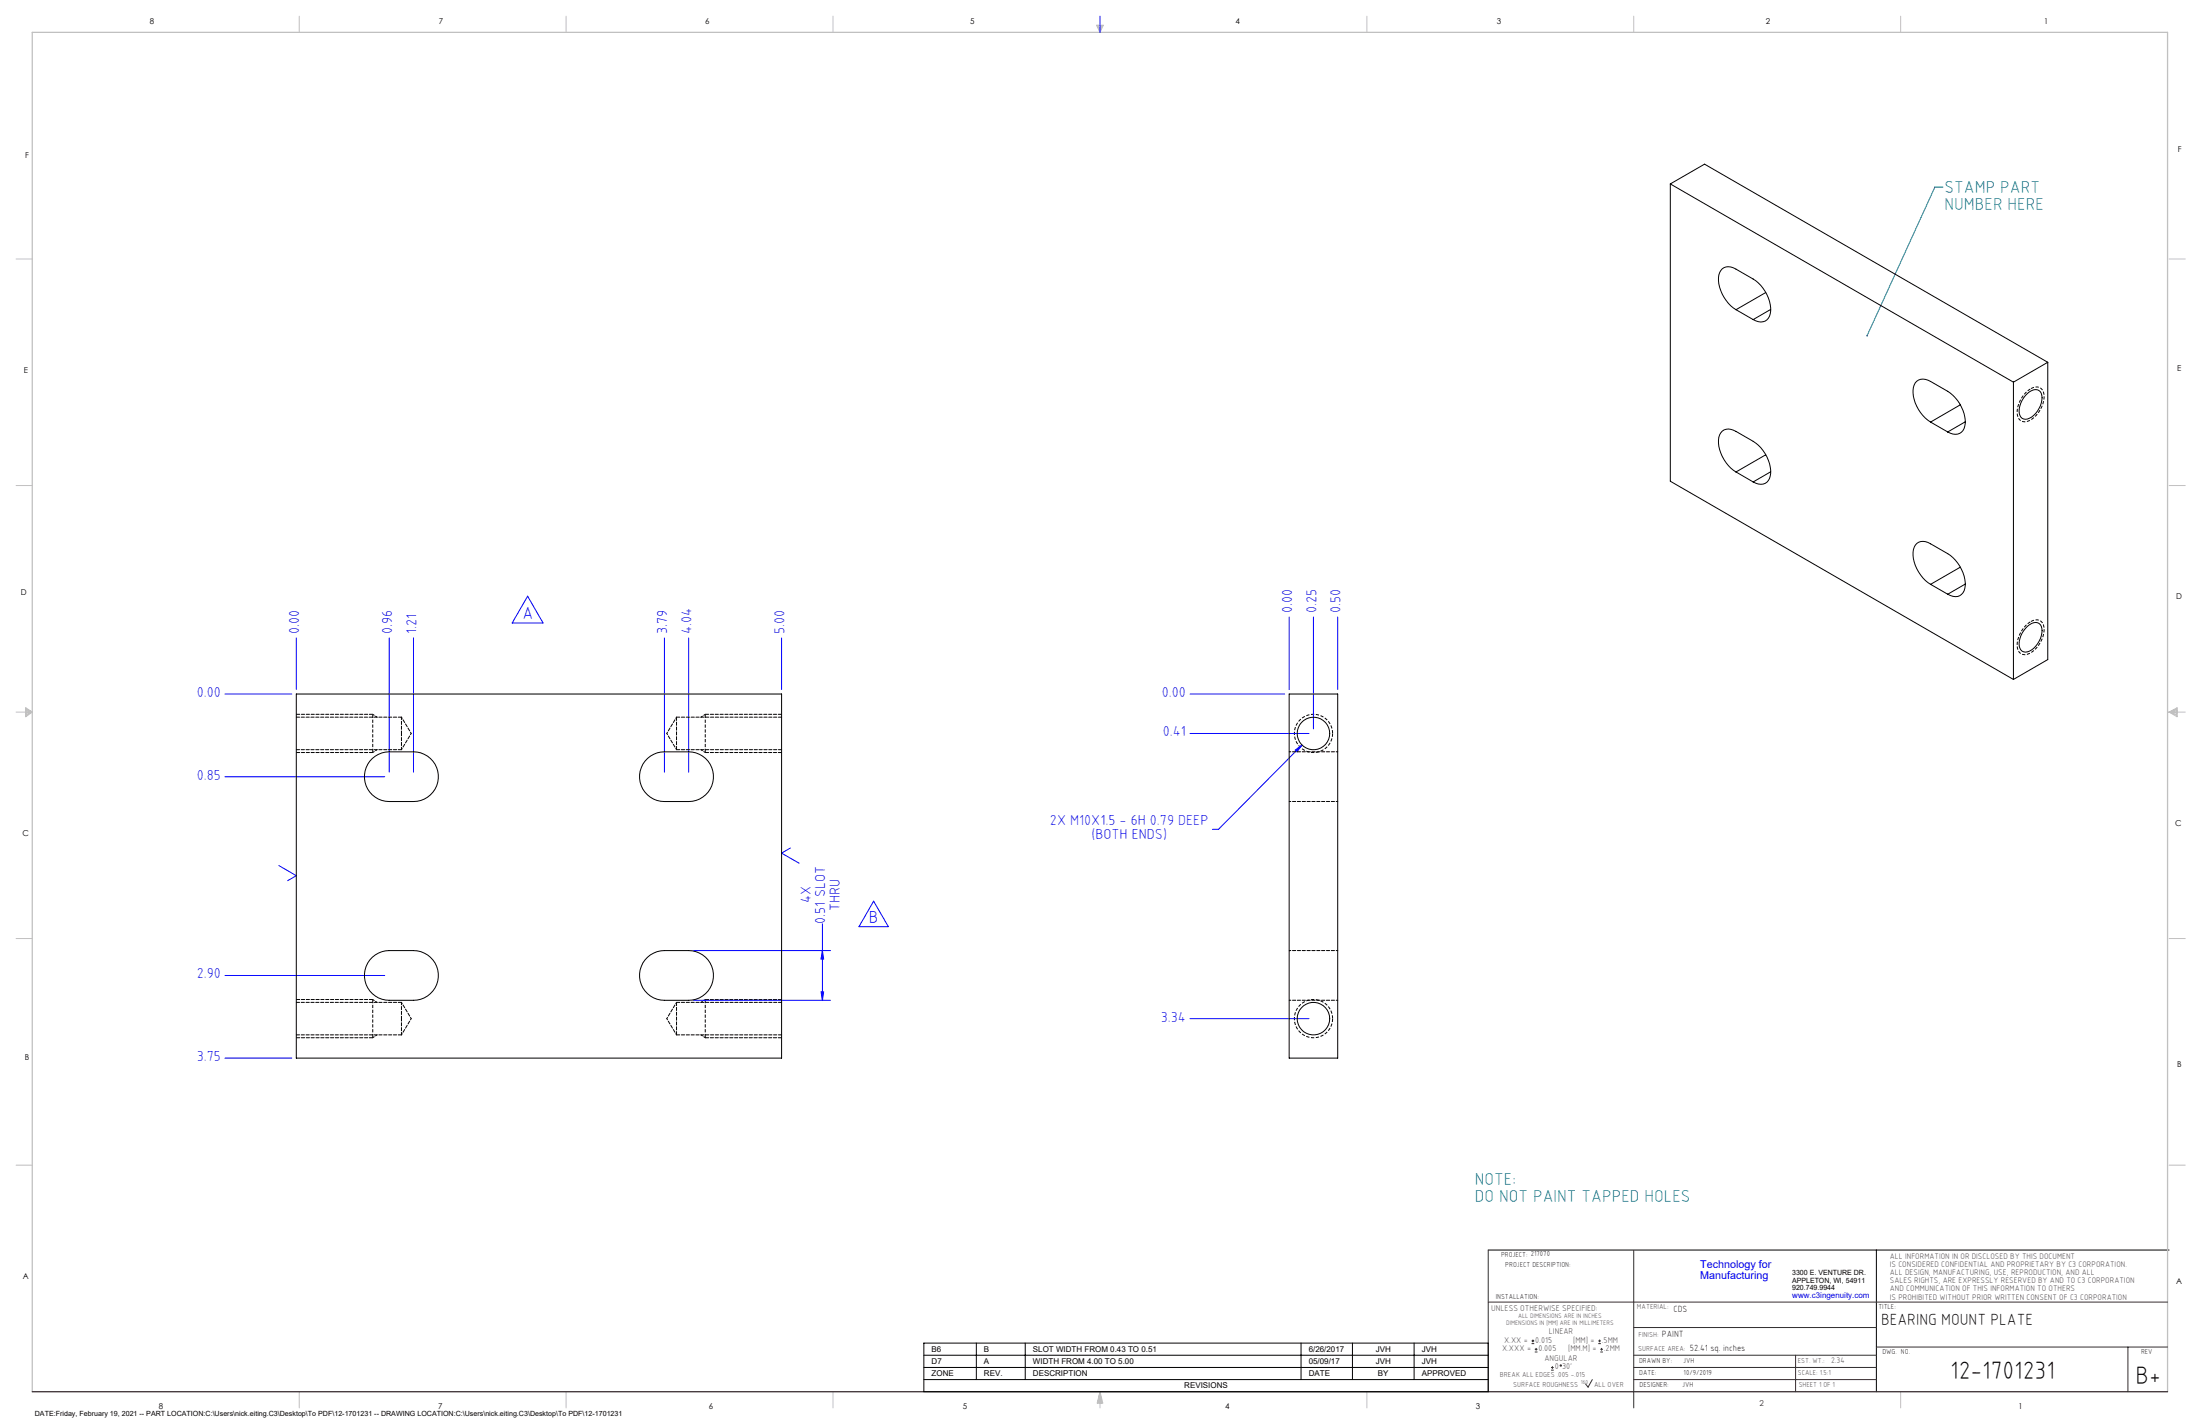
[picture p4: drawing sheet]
<svg xmlns="http://www.w3.org/2000/svg" width="864mm" height="559mm" viewBox="0 0 864 559" stroke-linecap="round" stroke-linejoin="round" font-family="sans-serif">
<path d="M584.2 490.5h267.3M736.6 490.5v55.6M362.7 527h221.5v19.1h-221.5zM362.7 531.8h221.5M362.7 536.6h221.5M383.3 527v14.4M402.4 527v14.4M510.7 527v14.4M530.9 527v14.4M555.1 527v14.4M362.7 541.4h221.5" fill="none" stroke="#000" stroke-width=".39"/>
<g fill="none" stroke="#c0c0c0" stroke-width=".39">
<path d="M117.5 6.4v6.3M222.2 6.4v6.3M327 6.4v6.3M430.4 9.9h2.7l-1.3 2.8zM430.9 9.9l.9 2.8M431.2 9.9l.6 2.8M432.1 9.9l-.3 2.8M432.6 9.9l-.8 2.8M536.6 6.4v6.3M641.3 6.4v6.3M746.1 6.4v6.3M6.3 101.6h6.4"/>
<path d="M851.5 101.6h6.3M6.3 190.5h6.4M851.5 190.5h6.3M6.3 279.4h6.4M10.1 277.7l2.6 1.7-2.6 1.9zM10.1 278.2l2.6 1.2M10.1 278.8l2.6 .6M12.7 279.4l-2.6 1.2M12.7 279.4l-2.6 .5M851.5 279.4h6.3M851.5 279.4l3.1 .5M851.5 279.4l3.1 1.2"/>
<path d="M851.5 279.4l3.1-1.7v3.6zM854.6 278.8l-3.1 .6M854.6 278.2l-3.1 1.2M6.3 368.3h6.4M851.5 368.3h6.3M6.3 457.2h6.4M851.5 457.2h6.3M117.5 546.1v6.4M222.2 546.1v6.4M327 546.1v6.4M431.8 546.1v6.4M431.8 546.1l1.1 4.5h-2.2z"/>
<path d="M431.8 546.1l.6 4.5M431.8 546.1l-.9 4.5M431.8 546.1l-.4 4.5M431.8 546.1l.3 4.5M536.6 546.1v6.4M746.1 546.1v6.4"/>
</g>
<path d="M12.7 546.1v-533.4h838.2v533.4" fill="none" stroke="#c0c0c0" stroke-width=".5"/>
<g fill="none" stroke="#00f" stroke-width=".39">
<path d="M431.8 6.4v6.3M207.1 234l6.1 10.5h-12.2zM116.3 250.3v20.3M152.8 250.3v52.7M162.3 250.3v52.7M260.8 250.3v52.7M270.3 250.3v52.7M306.8 250.3v20.3M506.1 242.1v28.5M515.6 242.1v43.9M525.1 242.1v28.5M88.3 272.3h26.2"/>
<path d="M467.1 272.3h37.2M467.1 287.8h46.7M508.4 294.4l2.7-2.1-2 2.8zM511.1 292.3l-32.8 33.1h-2.4M88.3 304.8h62.7M109.5 339.7l6.8 3.9-3.4 2M310.2 332.8l-3.4 2 6.9 3.9M342.9 353.6l5.8 10h-11.5zM272.1 373h53.9M322.8 373l.5 3.3h-1zM322.8 362.5v30M88.3 382.8h62.7"/>
<path d="M272.1 392.5h53.9M322.3 389.2h1l-.5 3.3zM467.1 399.7h46.7M88.3 415.2h26.2"/>
</g>
<path d="M584.2 490.5v55.6M641.3 490.7v61.8M584.2 511h266.7M641.3 520.9h95.3M641.3 531.8h95.3M641.3 536.6h95.3M704.8 531.8v14.3M736.6 528.6h114.3M835.3 528.6v17.5M625.1 541.4l-1.7 2.9-1-1.2M641.3 541.4h95.3" fill="none" stroke="#382c30" stroke-width=".39"/>
<path d="M12.7 546.1h838.2" fill="none" stroke="#382c30" stroke-width=".5"/>
<path d="M797.1 152.6a3.3 3.3 0 0 1 3.9-.3 3.3 3.3 0 0 1 1.4 3.6 11.1 11.1 0 0 1-6.7 9.5 3 3 0 0 1-3.9-3.4 11.6 11.6 0 0 1 5.3-9.4M797.1 243.9a3.3 3.3 0 0 1 3.9-.2 3.3 3.3 0 0 1 1.4 3.6 11.1 11.1 0 0 1-6.7 9.5 3 3 0 0 1-3.9-3.4 11.6 11.6 0 0 1 5.3-9.5M146.3 295.3v-15M276.8 295.3v-15M146.3 407.2v-15M276.8 407.2v-15" fill="none" stroke="#000" stroke-width=".39" stroke-dasharray="1.3 .6" stroke-dashoffset="-.2" stroke-linecap="butt"/>
<path d="M523.1 287.8a7.5 7.5 0 0 0-11.1-6.6 7.5 7.5 0 0 0-.4 13 7.5 7.5 0 0 0 11.5-6v-.4M523.1 399.7a7.5 7.5 0 0 0-11.1-6.5 7.5 7.5 0 0 0-.4 12.9 7.5 7.5 0 0 0 11.5-6v-.4" fill="none" stroke="#000" stroke-width=".39" stroke-dasharray="1.3 .6" stroke-dashoffset="-.1" stroke-linecap="butt"/>
<path d="M146.3 295.3l1.7-1.1M148 281.4l-1.7-1.1M275.2 294.2l1.6 1.1M276.8 280.3l-1.6 1.1M148 393.4l-1.7-1.2M276.8 392.2l-1.6 1.2M146.3 407.2l1.7-1.1M275.2 406.1l1.6 1.1" fill="none" stroke="#000" stroke-width=".39" stroke-dasharray="1.3 .6" stroke-dashoffset=".6"/>
<path d="M116.3 295.3h30M146.3 280.3h-30M276.8 295.3h30M306.8 280.3h-30M146.3 392.2h-30M306.8 392.2h-30M116.3 407.2h30M276.8 407.2h30" fill="none" stroke="#000" stroke-width=".39" stroke-dasharray="1.3 .6" stroke-dashoffset="-.1"/>
<path d="M146.3 295.3h.1M276.8 295.3h.1M146.3 407.2h.1M276.8 407.2h.1" fill="none" stroke="#000" stroke-width=".39" stroke-dasharray="1.3 .6"/>
<path d="M762.7 73.4h-3.2l-26.6 58.3" fill="none" stroke="#008080" stroke-width=".39"/>
<path d="M732.7 131.4a.34 .34 0 0 1 .6 .3 .33 .33 0 0 1-.5 .3z" fill="#008080"/>
<g fill="#00f">
<path d="M508.4 294.4l2.7-2.1-2 2.8z"/>
<path d="M322.8 373l.5 3.3h-1zM322.3 389.2h1l-.5 3.3z"/>
</g>
<g fill="none" stroke="#000" stroke-width=".39">
<path d="M655.7 72.2l134.7 77.8M655.7 72.2l13.4-7.8 134.7 77.8M655.7 72.2v116.6l134.7 77.8M693.1 114.8l-11.6 6.7M681.5 121.5a14.6 14.6 0 0 1-6.8-13.6 4 4 0 0 1 6.8-2.3l6.7 3.9a14.5 14.5 0 0 1 6.7 13.6 3.8 3.8 0 0 1-5.7 2.8l-1-.5M681.5 121.5l6.7 3.9M695.1 121.4l-6.9 4M769.5 158.9l-11.7 6.7M790.4 150v116.6M795.9 154.4a3.5 3.5 0 0 1 5-.7 8.3 8.3 0 0 1-3.4 10 2.85 2.85 0 0 1-3.3 .6 2.85 2.85 0 0 1-1.6-3l.3-2.1 .8-2.1zM803.8 142.2v116.6l-13.4 7.8M803.8 142.2l-13.4 7.8"/>
<path d="M693.1 178.5l-11.6 6.7M757.8 165.6a14.7 14.7 0 0 1-6.7-13.6 4.1 4.1 0 0 1 6.7-2.3l6.8 3.9a14.7 14.7 0 0 1 6.7 13.6 4 4 0 0 1-6.7 2.3M757.8 165.6l6.8 3.9M771.5 165.5l-6.9 4M681.5 185.2a14.6 14.6 0 0 1-6.8-13.6 3.8 3.8 0 0 1 5.7-2.8l7.8 4.4a14.5 14.5 0 0 1 6.7 13.6 4 4 0 0 1-6.7 2.3M681.5 185.2l6.7 3.9M695.1 185.1l-6.9 4M757.8 229.3a14.6 14.6 0 0 1-6.7-13.6 4 4 0 0 1 6.7-2.3l6.8 3.9a14.7 14.7 0 0 1 6.7 13.6 3.8 3.8 0 0 1-5.7 2.8l-1-.5M757.8 229.3l6.8 3.9M769.5 222.6l-11.7 6.7M771.5 229.2l-6.9 4M795.9 245.8a3.5 3.5 0 0 1 5-.7 8.3 8.3 0 0 1-3.4 9.9 2.84 2.84 0 0 1-3.3 .7 2.84 2.84 0 0 1-1.6-3l.3-2.1 .8-2.1z"/>
<path d="M116.3 272.3h190.5v142.9h-190.5zM506.1 272.3h19v142.9h-19zM146.2 297.6a10 10 0 0 1 6.6-2.6h9.5a9.8 9.8 0 0 1 9.8 9.8 9.8 9.8 0 0 1-9.8 9.7h-9.5a9.8 9.8 0 0 1-9.1-6.2 9.8 9.8 0 0 1 2.5-10.7zM254.2 297.6a10 10 0 0 1 6.6-2.6h9.5a9.8 9.8 0 0 1 9.8 9.8 9.8 9.8 0 0 1-9.8 9.7h-9.5a9.8 9.8 0 0 1-9.1-6.2 9.8 9.8 0 0 1 2.5-10.7zM146.2 375.6a10 10 0 0 1 6.6-2.6h9.5a9.8 9.8 0 0 1 9.8 9.8 9.8 9.8 0 0 1-9.8 9.7h-9.5a9.8 9.8 0 0 1-9.1-6.2 9.8 9.8 0 0 1 2.5-10.7zM254.2 375.6a10 10 0 0 1 6.6-2.6h9.5a9.8 9.8 0 0 1 9.8 9.8 9.8 9.8 0 0 1-9.8 9.7h-9.5a9.8 9.8 0 0 1-9.1-6.2 9.8 9.8 0 0 1 2.5-10.7z"/>
<circle cx="515.6" cy="287.8" r="6.4"/>
<circle cx="515.6" cy="399.8" r="6.4"/>
</g>
<path d="M157.6 287.8v-6.4M157.6 294.2v-6.4M157.6 399.7v-6.3M157.6 406.1v-6.4" fill="none" stroke="#000" stroke-width=".39" stroke-dasharray="1.3 .6" stroke-dashoffset=".3"/>
<path d="M116.3 294.2h41.3M157.6 281.4h-41.3M265.6 281.4v12.8M265.6 294.2h41.2M306.8 281.4h-41.2M157.6 393.4h-41.3M265.6 393.4v12.7M306.8 393.4h-41.2M116.3 406.1h41.3M265.6 406.1h41.2" fill="none" stroke="#000" stroke-width=".39" stroke-dasharray="1.3 .6"/>
<path d="M157.6 294.2l3.8-6.4M161.4 287.8l-3.8-6.4M261.7 287.8l3.9 6.4M265.6 281.4l-3.9 6.4M161.4 399.7l-3.8-6.3M261.7 399.7l3.9 6.4M265.6 393.4l-3.9 6.3M157.6 406.1l3.8-6.4" fill="none" stroke="#000" stroke-width=".39" stroke-dasharray="1.3 .6" stroke-dashoffset=".7"/>
<path d="M525.1 295h-19M525.1 314.5h-19M525.1 373h-19M525.1 392.5h-19" fill="none" stroke="#000" stroke-width=".39" stroke-dasharray="1.3 .6" stroke-dashoffset=".6"/>
<g fill="none" stroke="#382c30" stroke-width=".39">
<path d="M601.2 527.3h1.1M601.2 526.2h1.1M601.7 525.7v1M602.5 530.5h1M602.5 529.5h1M603 529v1M608.9 537.7h1M608.9 536.6h1M609.4 536.1v1.1M627.4 527.3h1M627.4 526.2h1M627.9 525.7v1"/>
<path d="M628.2 530.5h1M628.2 529.5h1M628.7 529v1"/>
<circle cx="612.7" cy="535.9" r=".27"/>
</g>
<g font-size="9.9">
<text x="765.6" y="541.1">12-1701231</text>
<text x="838.3" y="543.2">B+</text>
</g>
<g font-size="6.8" fill="#008080">
<text x="763.3" y="75.7">STAMP PART</text>
<text x="763.3" y="82.5">NUMBER HERE</text>
<text x="579" y="465">NOTE:</text>
<text x="579" y="471.8">DO NOT PAINT TAPPED HOLES</text>
</g>
<g font-size="6.8" fill="#00f">
<text x="205.1" y="243.1">A</text>
<text x="341.1" y="362.3">B</text>
</g>
<text font-size="6.3" x="738.4" y="519.9">BEARING MOUNT PLATE</text>
<g font-size="5.7" fill="#00f">
<text x="507.2" y="240.5" transform="rotate(-90 507.2 240.5)">0.00</text>
<text x="516.7" y="240.5" transform="rotate(-90 516.7 240.5)">0.25</text>
<text x="526.3" y="240.5" transform="rotate(-90 526.3 240.5)">0.50</text>
<text x="117.5" y="248.7" transform="rotate(-90 117.5 248.7)">0.00</text>
<text x="154" y="248.7" transform="rotate(-90 154 248.7)">0.96</text>
<text x="163.5" y="248.7" transform="rotate(-90 163.5 248.7)">1.21</text>
<text x="262" y="248.7" transform="rotate(-90 262 248.7)">3.79</text>
<text x="271.5" y="248.7" transform="rotate(-90 271.5 248.7)">4.04</text>
<text x="308" y="248.7" transform="rotate(-90 308 248.7)">5.00</text>
<text x="77.2" y="273.5">0.00</text>
<text x="456.1" y="273.5">0.00</text>
<text x="456.5" y="288.9">0.41</text>
<text x="77.2" y="305.9">0.85</text>
<text x="412.2" y="323.7">2X M10X1.5 - 6H 0.79 DEEP</text>
<text x="428.4" y="329.4">(BOTH ENDS)</text>
<text x="318.3" y="354.5" transform="rotate(-90 318.3 354.5)">4X</text>
<text x="329.6" y="357.5" transform="rotate(-90 329.6 357.5)">THRU</text>
<text x="324" y="362.5" transform="rotate(-90 324 362.5)">0.51 SLOT</text>
<text x="77.2" y="383.9">2.90</text>
<text x="455.7" y="400.9">3.34</text>
<text x="77.2" y="416.3">3.75</text>
</g>
<g font-size="4.2" fill="#00f">
<text x="667.4" y="497.7">Technology for</text>
<text x="667.4" y="502">Manufacturing</text>
</g>
<g font-size="3.5">
<text x="657" y="514.9">CDS</text>
<text x="652.4" y="524.7">PAINT</text>
<text x="663.3" y="530.1">52.41 sq. inches</text>
</g>
<g font-size="3.3" fill="#382c30">
<text x="585.4" y="514.4">UNLESS OTHERWISE SPECIFIED:</text>
<text x="590.4" y="526.8">X.XX =</text>
<text x="602.6" y="526.8">0.015</text>
<text x="608" y="523.6">LINEAR</text>
<text x="617.5" y="526.8">[MM] =</text>
<text x="628.8" y="526.8">.5MM</text>
<text x="589.6" y="530.1">X.XXX =</text>
<text x="603.9" y="530.1">0.005</text>
<text x="606.3" y="534">ANGULAR</text>
<text x="615.5" y="530.1">[MM.M] =</text>
<text x="629.6" y="530.1">.2MM</text>
<text x="610.3" y="537.3">0</text>
<text x="613.2" y="537.3">30'</text>
</g>
<g font-size="3.2">
<text x="58.8" y="9.6">8</text>
<text x="172.3" y="9.5">7</text>
<text x="276.8" y="9.5">6</text>
<text x="380.9" y="9.6">5</text>
<text x="485" y="9.5">4</text>
<text x="587.5" y="9.5">3</text>
<text x="693.1" y="9.5">2</text>
<text x="802.4" y="9.5">1</text>
<text x="854.9" y="59.8">F</text>
<text x="9.9" y="62">F</text>
<text x="9.3" y="146.5">E</text>
<text x="854.7" y="145.5">E</text>
<text x="8.2" y="233.6">D</text>
<text x="854.3" y="234.9">D</text>
<text x="8.9" y="328.1">C</text>
<text x="853.9" y="324.1">C</text>
<text x="9.7" y="415.8">B</text>
<text x="854.6" y="418.6">B</text>
<text x="9" y="502">A</text>
<text x="854.3" y="503.9">A</text>
<text x="62.3" y="552.9">8</text>
<text x="172" y="552.9">7</text>
<text x="278.3" y="552.9">6</text>
<text x="377.9" y="552.8">5</text>
<text x="481" y="552.8">4</text>
<text x="579.3" y="552.8">3</text>
<text x="792.4" y="552.8">1</text>
</g>
<g font-size="3.2" fill="#382c30">
<text x="741.9" y="494.1">ALL INFORMATION IN OR DISCLOSED BY THIS DOCUMENT</text>
<text x="741.9" y="497.3">IS CONSIDERED CONFIDENTIAL AND PROPRIETARY BY C3 CORPORATION.</text>
<text x="741.9" y="500.4">ALL DESIGN, MANUFACTURING, USE, REPRODUCTION, AND ALL</text>
<text x="741.9" y="503.6">SALES RIGHTS, ARE EXPRESSLY RESERVED BY AND TO C3 CORPORATION</text>
<text x="741.9" y="506.8">AND COMMUNICATION OF THIS INFORMATION TO OTHERS</text>
<text x="741.9" y="510">IS PROHIBITED WITHOUT PRIOR WRITTEN CONSENT OF C3 CORPORATION</text>
<text x="718.8" y="534.7">2.34</text>
<text x="690.7" y="551.6">2</text>
</g>
<text font-size="3.1" fill="#00f" x="703.5" y="509.2">www.c3ingenuity.com</text>
<g font-size="3.1">
<text x="365.7" y="530.5">B6</text>
<text x="386.3" y="530.5">B</text>
<text x="405.5" y="530.5">SLOT WIDTH FROM 0.43 TO 0.51</text>
<text x="513.7" y="530.5">6/26/2017</text>
<text x="540" y="530.5">JVH</text>
<text x="558.1" y="530.5">JVH</text>
<text x="365.7" y="535.3">D7</text>
<text x="386.3" y="535.3">A</text>
<text x="405.5" y="535.3">WIDTH FROM 4.00 TO 5.00</text>
<text x="513.7" y="535.3">05/09/17</text>
<text x="540" y="535.3">JVH</text>
<text x="558.1" y="535.3">JVH</text>
<text x="365.7" y="540">ZONE</text>
<text x="386.3" y="540">REV.</text>
<text x="405.5" y="540">DESCRIPTION</text>
<text x="464.9" y="544.8">REVISIONS</text>
<text x="513.7" y="540">DATE</text>
<text x="540.9" y="540">BY</text>
<text x="558.1" y="540">APPROVED</text>
</g>
<g font-size="2.8">
<text x="589.2" y="493.3">PROJECT: 217070</text>
<text x="590.9" y="497.3">PROJECT DESCRIPTION:</text>
<text x="703.5" y="500.5">3300 E. VENTURE DR.</text>
<text x="703.5" y="503.3">APPLETON, WI, 54911</text>
<text x="587.1" y="509.6">INSTALLATION:</text>
<text x="703.5" y="506.2">920.749.9944</text>
<text x="737.3" y="513.8">TITLE:</text>
<text x="738.9" y="531.5">DWG. NO.</text>
<text x="840.5" y="531.3">REV</text>
<text x="643.4" y="534.9">DRAWN BY:</text>
<text x="643.5" y="539.7">DATE:</text>
<text x="660.7" y="534.7">JVH</text>
<text x="660.9" y="539.6">10/9/2019</text>
<text x="643.6" y="544.4">DESIGNER:</text>
<text x="660.3" y="544.3">JVH</text>
<text x="13.7" y="555.5">DATE:Friday, February 19, 2021 -- PART LOCATION:C:\Users\nick.eiting.C3\Desktop\To PDF\12-1701231 -- DRAWING LOCATION:C:\Users\nick.eiting.C3\Desktop\To PDF\12-1701231</text>
</g>
<g font-size="2.8" fill="#382c30">
<text x="642.6" y="513.8">MATERIAL:</text>
<text x="643.2" y="524.8">FINISH:</text>
<text x="643.1" y="530.1">SURFACE AREA:</text>
<text x="705.7" y="534.7">EST. WT.:</text>
<text x="705.7" y="539.7">SCALE: 1.5:1</text>
<text x="588.8" y="540.5">BREAK ALL EDGES .005 -.015</text>
<text x="594" y="544.2">SURFACE ROUGHNESS</text>
<text x="625.8" y="544.2">ALL OVER</text>
<text x="706.1" y="544.4">SHEET 1 OF 1</text>
</g>
<g font-size="2.5" fill="#382c30">
<text x="591.2" y="520.1">DIMENSIONS IN [MM] ARE IN MILLIMETERS</text>
<text x="595.9" y="517.3">ALL DIMENSIONS ARE IN INCHES</text>
</g>
<text font-size="2.2" fill="#382c30" x="620.6" y="542.9">160</text>
</svg>
